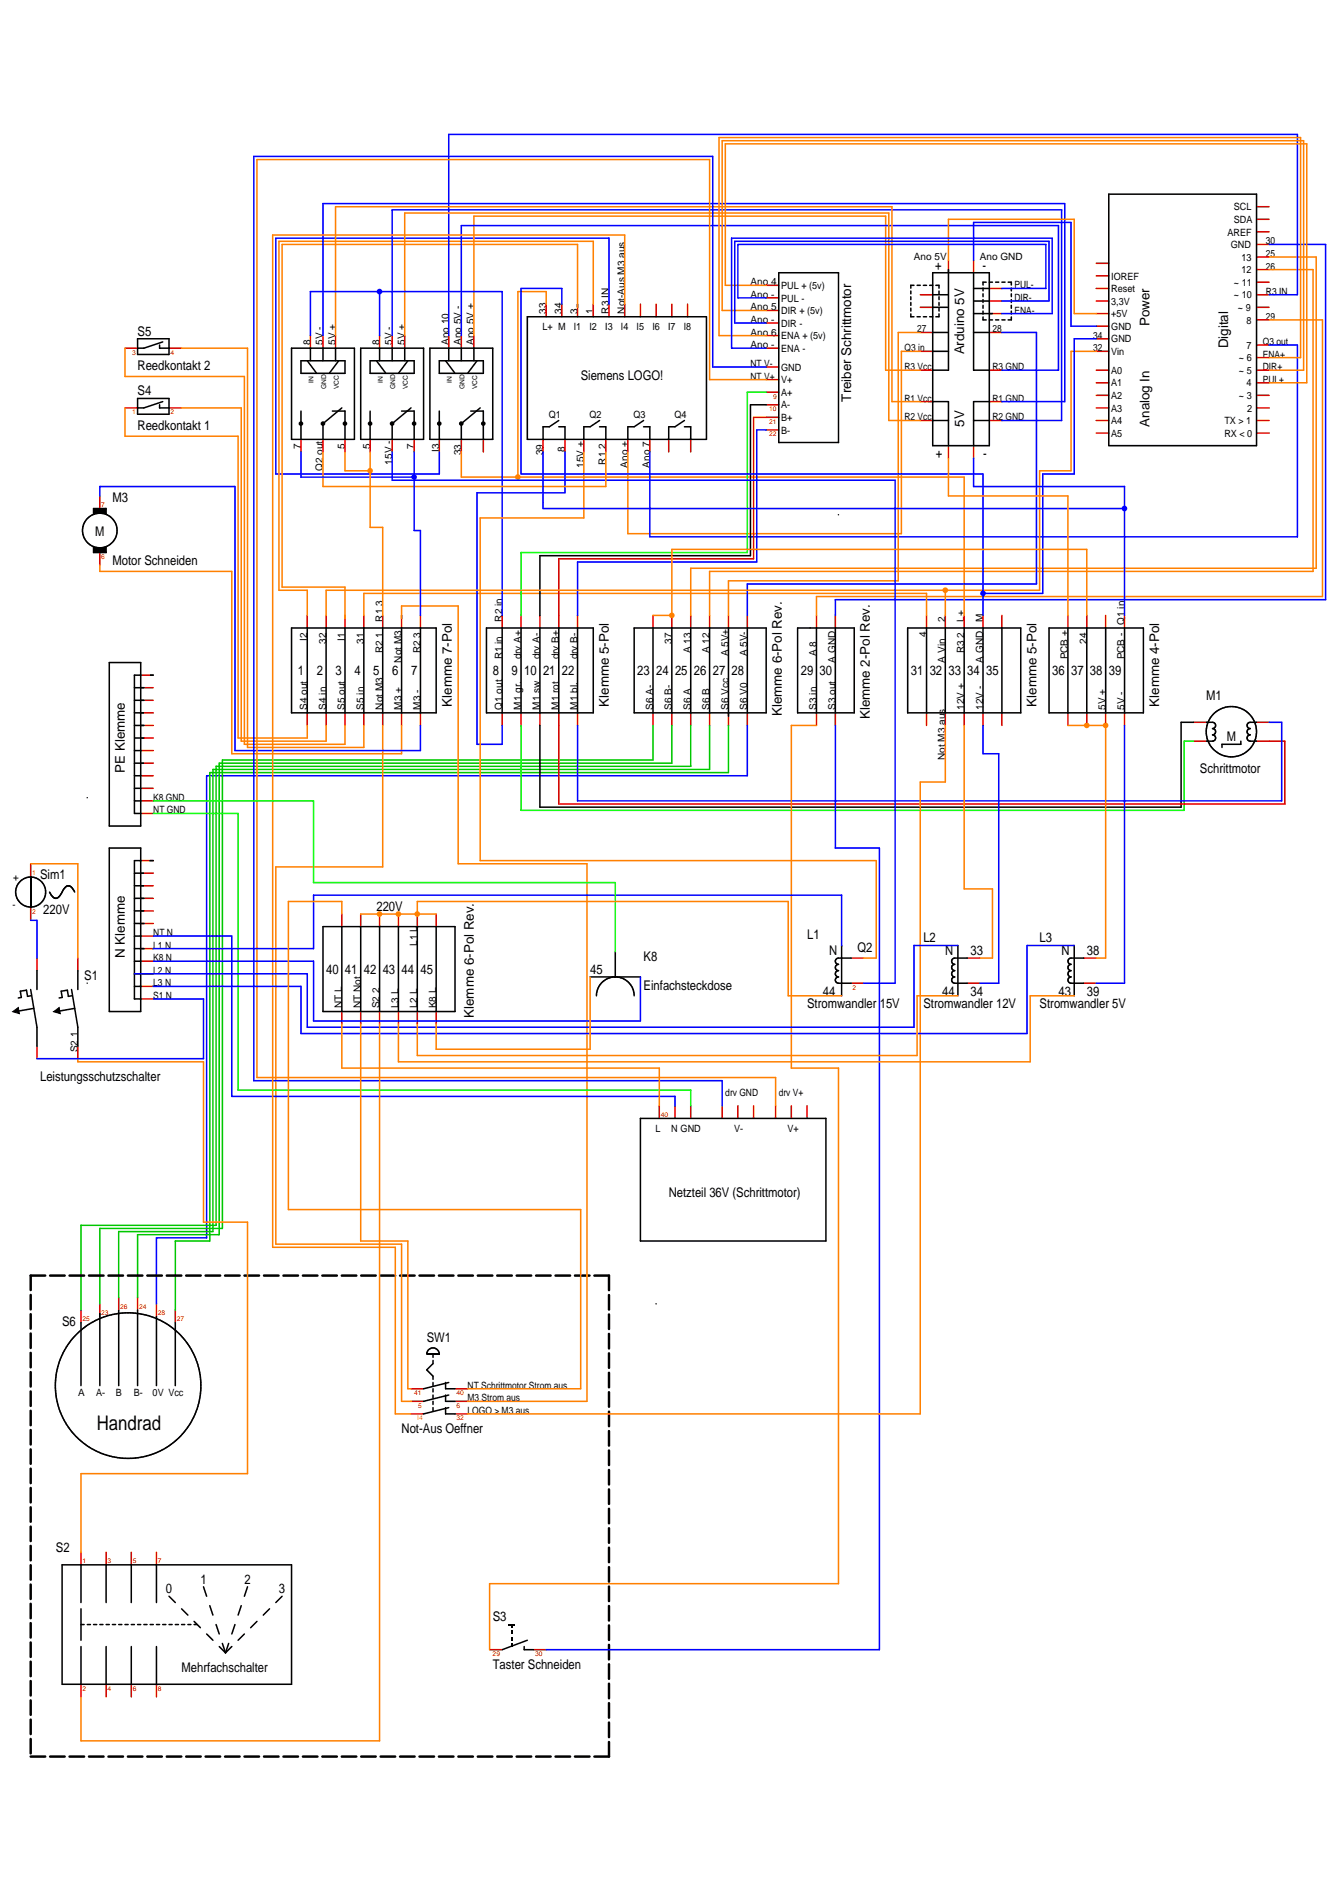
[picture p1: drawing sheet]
<svg xmlns="http://www.w3.org/2000/svg" width="297mm" height="420mm" viewBox="0 0 297 420" stroke-linecap="round" stroke-linejoin="round" font-family="sans-serif">
<path d="M2.8 224.8l1.3-.9 .2 1.3zM11.9 224.8l1.2-.9 .3 1.3z" fill="#000" stroke="#000" stroke-width=".22"/>
<g fill="none" stroke="#c70000" stroke-width=".34">
<path d="M210.7 57.8v2.8M216.3 57.8v2.8M243.5 58.5h2.8M279.2 59.9h2.8M279.2 57.1h2.8M279.2 54.3h2.8M279.2 51.5h2.8M279.2 48.7h2.8M279.2 45.9h2.8M27.8 77.4h2.8M37.5 77.4h2.8M69 74.6v2.8"/>
<path d="M71.8 74.6v2.8M74.5 74.6v2.8M84.3 74.6v2.8M87.1 74.6v2.8M89.9 74.6v2.8M99.7 74.6v2.8M102.5 74.6v2.8M105.3 74.6v2.8M121.3 67.6v2.8M124.8 67.6v2.8M128.3 67.6v2.8M131.8 67.6v2.8"/>
<path d="M135.3 67.6v2.8M138.8 67.6v2.8M142.3 67.6v2.8M145.8 67.6v2.8M149.3 67.6v2.8M152.8 67.6v2.8M170.2 77.4h2.8M170.2 74.6h2.8M170.2 71.8h2.8M170.2 69h2.8M170.2 66.2h2.8M170.2 63.4h2.8"/>
<path d="M204.4 78.1h2.8M204.4 73.9h2.8M204.4 68.3h2.8M204.4 65.5h2.8M219.8 73.9h2.8M219.8 69.7h2.8M219.8 66.9h2.8M219.8 64.1h2.8M243.5 78.1h2.8M243.5 69.7h2.8M243.5 66.9h2.8M243.5 64.1h2.8"/>
<path d="M243.5 75.3h2.8M243.5 72.5h2.8M243.5 61.3h2.8M279.2 68.3h2.8M279.2 65.5h2.8M279.2 79.5h2.8M279.2 76.7h2.8M279.2 71.1h2.8M279.2 62.7h2.8M27.8 90.6h2.8M37.5 90.6h2.8M66.9 97.6v2.8"/>
<path d="M71.8 97.6v2.8M76.6 97.6v2.8M82.2 97.6v2.8M87.1 97.6v2.8M92 97.6v2.8M97.6 97.6v2.8M102.5 97.6v2.8M107.4 97.6v2.8M120.6 97.6v2.8M125.5 97.6v2.8M129.7 97.6v2.8M134.6 97.6v2.8"/>
<path d="M139.5 97.6v2.8M144.4 97.6v2.8M148.6 97.6v2.8M153.5 97.6v2.8M170.2 95.5h2.8M170.2 92.7h2.8M170.2 89.9h2.8M170.2 87.1h2.8M170.2 84.3h2.8M170.2 81.6h2.8M204.4 93.4h2.8M204.4 89.2h2.8"/>
<path d="M204.4 82.3h2.8M210.7 99v2.8M216.3 99v2.8M219.8 93.4h2.8M219.8 89.2h2.8M219.8 82.3h2.8M243.5 90.6h2.8M243.5 93.4h2.8M243.5 82.3h2.8M243.5 87.8h2.8M243.5 85h2.8M243.5 96.2h2.8"/>
<path d="M279.2 90.6h2.8M279.2 93.4h2.8M279.2 82.3h2.8M279.2 87.8h2.8M279.2 85h2.8M279.2 96.2h2.8M22.2 110.2v2.8M22.2 122.8v2.8M68.3 136.7v2.8M72.5 136.7v2.8M76.6 136.7v2.8M80.8 136.7v2.8"/>
<path d="M85 136.7v2.8M89.2 136.7v2.8M93.4 136.7v2.8M111.6 136.7v2.8M115.8 136.7v2.8M120 136.7v2.8M124.1 136.7v2.8M128.3 136.7v2.8M145.1 136.7v2.8M149.3 136.7v2.8M153.5 136.7v2.8M157.6 136.7v2.8"/>
<path d="M161.8 136.7v2.8M166 136.7v2.8M181.4 136.7v2.8M185.6 136.7v2.8M205.8 136.7v2.8M210 136.7v2.8M214.2 136.7v2.8M218.4 136.7v2.8M222.6 136.7v2.8M237.3 136.7v2.8M241.4 136.7v2.8M245.6 136.7v2.8"/>
<path d="M249.8 136.7v2.8M31.3 150h2.8M31.3 152.8h2.8M31.3 155.6h2.8M31.3 158.4h2.8M68.3 158.4v2.8M72.5 158.4v2.8M76.6 158.4v2.8M80.8 158.4v2.8M85 158.4v2.8M89.2 158.4v2.8M93.4 158.4v2.8"/>
<path d="M111.6 158.4v2.8M115.8 158.4v2.8M120 158.4v2.8M124.1 158.4v2.8M128.3 158.4v2.8M145.1 158.4v2.8M149.3 158.4v2.8M153.5 158.4v2.8M157.6 158.4v2.8M161.8 158.4v2.8M166 158.4v2.8M181.4 158.4v2.8"/>
<path d="M185.6 158.4v2.8M205.8 158.4v2.8M210 158.4v2.8M214.2 158.4v2.8M218.4 158.4v2.8M222.6 158.4v2.8M237.3 158.4v2.8M241.4 158.4v2.8M245.6 158.4v2.8M249.8 158.4v2.8M31.3 161.2h2.8M31.3 164h2.8"/>
<path d="M31.3 166.8h2.8M31.3 169.6h2.8M31.3 172.4h2.8M31.3 175.2h2.8M31.3 177.9h2.8M265.2 164.7h2.8M265.2 160.5h2.8M279.2 164.7h2.8M279.2 160.5h2.8M6.8 191.9v2.8M31.3 191.2h2.8M31.3 194h2.8"/>
<path d="M31.3 196.8h2.8M31.3 199.6h2.8M31.3 180.7h2.8M6.8 201.7v2.8M8.2 212.9v2.8M17.3 212.9v2.8M31.3 202.4h2.8M31.3 205.2h2.8M31.3 208h2.8M31.3 210.8h2.8M31.3 213.6h2.8M31.3 216.4h2.8"/>
<path d="M31.3 219.2h2.8M75.9 203.1v2.8M80.1 203.1v2.8M84.3 203.1v2.8M88.5 203.1v2.8M92.7 203.1v2.8M96.9 203.1v2.8M189.1 218.5h2.8M189.1 212.9h2.8M214.9 218.5h2.8M214.9 212.9h2.8M240.7 218.5h2.8"/>
<path d="M240.7 212.9h2.8M8.2 232.4v2.8M17.3 232.4v2.8M31.3 222h2.8M75.9 224.7v2.8M80.1 224.7v2.8M84.3 224.7v2.8M88.5 224.7v2.8M92.7 224.7v2.8M96.9 224.7v2.8M146.5 245.7v2.8M150 245.7v2.8"/>
<path d="M153.5 245.7v2.8M160.4 245.7v2.8M163.9 245.7v2.8M167.4 245.7v2.8M172.3 245.7v2.8M175.8 245.7v2.8M179.3 245.7v2.8M18 291.1v2.8M22.2 289.7v2.8M26.4 288.3v2.8M30.6 288.3v2.8M34.8 289.7v2.8"/>
<path d="M38.9 291.1v2.8M91.3 311.4h2.8M91.3 314.2h2.8M91.3 308.6h2.8M101.1 311.4h2.8M101.1 314.2h2.8M101.1 308.6h2.8M18 344.9v2.8M23.6 344.9v2.8M29.2 344.9v2.8M34.8 344.9v2.8M18 374.2v2.8"/>
<path d="M23.6 374.2v2.8M29.2 374.2v2.8M34.8 374.2v2.8M108.8 366.5h2.8M118.6 366.5h2.7"/>
</g>
<g fill="none" stroke="#000" stroke-width=".34">
<path d="M210.7 59.9v22.4h-3.5M246.3 43.1h32.9v55.9h-32.9zM30.6 75.3h6.9v3.5h-6.9zM35.5 76.7v.7h2M36.2 76l-4.2 1.4h-1.4M64.8 77.4h13.9v20.2h-13.9zM69 77.4v2.8M71.8 77.4v2.8M74.5 77.4v2.8M80.1 77.4h14v20.2h-14zM84.3 77.4v2.8M87.1 77.4v2.8"/>
<path d="M89.9 77.4v2.8M95.5 77.4h14v20.2h-14zM99.7 77.4v2.8M102.5 77.4v2.8M105.3 77.4v2.8M117.2 70.4h39.8v27.2h-39.8zM173 60.6h13.3v37.7h-13.3zM202.4 64.7v.6M202.4 65.9v.7M202.4 67.2v.6M202.4 68.5v.6M202.4 69.7v.7h.7"/>
<path d="M203.1 63.4h-.7v.6M203.8 63.4h.6M203.8 70.4h.6M205.1 63.4h.7M205.1 70.4h.7M206.5 63.4h.7M206.5 70.4h.7M207.2 60.6h12.6v38.4h-12.6zM207.2 73.9h3.5M207.2 78.1h3.5M207.2 68.3h3.5M207.2 65.5h3.5"/>
<path d="M207.9 63.4h.7v.6M208.6 64.7v.6M208.6 65.9v.7M208.6 67.2v.6M208.6 68.5v.6M208.6 69.7v.7h-.7M216.3 60.6v21.7h3.5M216.3 73.9h3.5M216.3 69.7h4.2M216.3 66.9h3.5M216.3 64.1h3.5M218.4 64v.6"/>
<path d="M218.4 65.3v.6M218.4 66.6v.6M218.4 67.8v.7M218.4 69.1v.7M218.4 70.4v.7h.7M219.1 62.7h-.7v.6M219.8 62.7h.7M219.8 71.1h.7M221.2 62.7h.7M221.2 71.1h.7M222.6 62.7h.7M222.6 71.1h.7"/>
<path d="M224 62.7h.7v.6M224.7 64v.6M224.7 65.3v.6M224.7 66.6v.6M224.7 67.8v.7M224.7 69.1v.7M224.7 70.4v.7h-.7M30.6 88.5h6.9v3.5h-6.9zM35.5 89.9v.7h2M36.2 89.2l-4.2 1.4h-1.4M66.9 80.2h9.7v2.8h-9.7zM66.9 91.3v6.3"/>
<path d="M68.3 80.2l2.1 2.8M73.9 91.3h2.7v6.3M75.2 80.2l-2 2.8M75.9 90.6l-4.1 3.5v3.5M82.2 80.2h9.8v2.8h-9.8zM82.2 91.3v6.3M83.6 80.2l2.1 2.8M89.2 91.3h2.8v6.3M90.6 80.2l-2.1 2.8M91.3 90.6l-4.2 3.5v3.5M97.6 80.2h9.8v2.8h-9.8zM97.6 91.3v6.3"/>
<path d="M99 80.2l2.1 2.8M104.6 91.3h2.8v6.3M106 80.2l-2.1 2.8M106.7 90.6l-4.2 3.5v3.5M124.1 93.4l-2.1 1.4h-1.4v2.8M124.1 94.8h1.4v2.8M133.2 93.4l-2.1 1.4h-1.4v2.8M133.2 94.8h1.4v2.8M143 93.4l-2.1 1.4h-1.4v2.8M143 94.8h1.4v2.8M152.1 94.8h1.4v2.8M152.1 93.4l-2.1 1.4h-1.4v2.8"/>
<path d="M207.2 89.2h3.5v9.8M207.2 93.4h3.5M216.3 93.4h3.5M219.8 89.2h-3.5v9.8M20.8 114.2v-1.2h2.8v1.2M20.8 121.5v1.3h2.8v-1.3M64.8 139.5h32.1v18.9h-32.1zM68.3 139.5v18.9M72.5 139.5v18.9M76.6 139.5v18.9M80.8 139.5v18.9M85 139.5v18.9"/>
<path d="M89.2 139.5v18.9M93.4 139.5v18.9M108.1 139.5h23.7v18.9h-23.7zM111.6 139.5v18.9M115.8 139.5v18.9M120 139.5v18.9M124.1 139.5v18.9M128.3 139.5v18.9M140.9 139.5h29.3v18.9h-29.3zM145.1 139.5v18.9M149.3 139.5v18.9M153.5 139.5v18.9"/>
<path d="M157.6 139.5v18.9M161.8 139.5v19.6M166 139.5v18.9M177.2 139.5h12.6v18.9h-12.6zM181.4 139.5v18.9M185.6 139.5v18.9M201.7 139.5h25.1v18.9h-25.1zM205.8 139.5v18.9M210 139.5v18.9M214.2 139.5v18.9M218.4 139.5v18.9M222.6 139.5v18.9"/>
<path d="M233.1 139.5h20.9v18.9h-20.9zM237.3 139.5v18.9M241.4 139.5v18.9M245.6 139.5v18.9M249.8 139.5v18.9M24.3 147.2h7v36.3h-7zM29.9 158.4h2.1M29.9 155.6h2.1M29.9 152.8h2.1M31.3 150h-1.4v30.7h1.4M33.4 150h.7M29.9 177.9h1.4"/>
<path d="M29.9 175.2h1.4M29.9 172.4h1.4M29.9 169.6h2.1M29.9 166.8h1.4M29.9 164h2.1M29.9 161.2h2.1M268 160.5h1.4a.7 .7 0 0 1 .7 .7 .7 .7 0 0 1-.7 .7 .7 .7 0 0 1 .7 .7 .7 .7 0 0 1-.7 .7 .7 .7 0 0 1 .7 .7 .7 .7 0 0 1-.7 .7h-1.4M275.7 164.7v.7h-4.2v.7M279.2 160.5h-1.4a.7 .7 0 0 0-.7 .7 .7 .7 0 0 0 .7 .7 .7 .7 0 0 0-.7 .7 .7 .7 0 0 0 .7 .7 .7 .7 0 0 0-.7 .7 .7 .7 0 0 0 .7 .7h1.4M6.8 194.7v7M11 198.2l.3 .6a1.12 1.12 0 0 0 1.2 .8 1.12 1.12 0 0 0 1-.9l1.1-1.6a.85 .85 0 0 1 1.3 0l.7 1.1M24.3 188.4h7v36.3h-7z"/>
<path d="M29.9 199.6h2.1M29.9 196.8h2.1M29.9 194h2.1M31.3 191.2h-1.4v30.8h1.4M33.4 191.2h.7M6.8 219.9l1.4 8.3v4.2M8.2 215.7v4.2M15.9 219.9l1.4 8.3v4.2M17.3 215.7v4.2M29.9 219.2h1.4M29.9 216.4h1.4M29.9 213.6h1.4"/>
<path d="M29.9 210.8h2.1M29.9 208h1.4M29.9 205.2h2.1M29.9 202.4h2.1M71.8 205.9h29.3v18.8h-29.3zM75.9 205.9v18.8M80.1 205.9v18.8M84.3 205.9v18.8M88.5 205.9v18.8M92.7 205.9v18.8M96.9 205.9v18.8M131.1 217.1h11.2"/>
<path d="M136.5 217.1a4.2 4.2 0 0 0-4 4.2M136.7 211.5v5.6M136.9 217.1a4.2 4.2 0 0 1 4 4.2M187 210.1v11.2M189.1 212.9h-2.8a.7 .7 0 0 0-.7 .7 .7 .7 0 0 0 .7 .7 .7 .7 0 0 0-.7 .7 .7 .7 0 0 0 .7 .7 .7 .7 0 0 0-.7 .7 .7 .7 0 0 0 .7 .7 .7 .7 0 0 0-.7 .7 .7 .7 0 0 0 .7 .7h2.8M212.8 210.1v11.2M214.9 212.9h-2.8a.7 .7 0 0 0-.7 .7 .7 .7 0 0 0 .7 .7 .7 .7 0 0 0-.7 .7 .7 .7 0 0 0 .7 .7 .7 .7 0 0 0-.7 .7 .7 .7 0 0 0 .7 .7 .7 .7 0 0 0-.7 .7 .7 .7 0 0 0 .7 .7h2.8M238.7 210.1v11.2M240.7 212.9h-2.7a.7 .7 0 0 0-.7 .7 .7 .7 0 0 0 .7 .7 .7 .7 0 0 0-.7 .7 .7 .7 0 0 0 .7 .7 .7 .7 0 0 0-.7 .7 .7 .7 0 0 0 .7 .7 .7 .7 0 0 0-.7 .7 .7 .7 0 0 0 .7 .7h2.7M6.8 221.3l-.7 .1-.2-1.4-1.4 .2 .2 1.4-.6 .1M7.5 224l-4.1 .8M15.9 221.3l-.7 .1-.2-1.4-1.4 .2 .2 1.4-.7 .1"/>
<path d="M16.6 224l-4.1 .8M142.3 248.5h41.2v27.2h-41.2zM18 293.9v14M22.2 291.8v16.1M26.4 291.1v16.8M30.6 291.1v16.8M34.8 292.5v15.4M38.9 293.9v14M95.2 299.9a1.4 1.4 0 0 1 1.5-.3 1.4 1.4 0 0 1 .9 1.3h-2.8zM96.2 300.9v.7M96.2 302.3v.7l-1.4 1.4 1.4 1.4v.7M96.2 307.2v.7"/>
<path d="M96.2 308.6v.7M96.2 310v.7M96.2 311.4v.7M96.2 312.8v.7M99 307.2v1.4h2.1M99 310v1.4h2.1M99 312.8v1.4h2.1M99.7 310l-5.6 1.4M99.7 312.8l-5.6 1.4M99.7 307.2l-5.6 1.4M13.8 347.7h51v26.5h-51zM18 347.7v8.4"/>
<path d="M18 357.5v6.9M23.6 347.7v8.4M29.2 347.7v8.4M34.8 347.7v8.4M37.5 354.7l1.4 1.4M40.3 357.5l1.4 1.4M45.2 352.6l.7 2.1M46.6 356.8l.7 2.1M53.6 356.8l-.7 2.1M55 352.6l-.7 2.1M59.9 357.5l-1.4 1.4M62.7 354.7l-1.4 1.4"/>
<path d="M18 365.8v8.4M18 361h.7M19.4 361h.7M20.8 361h.7M22.2 361h.7M23.6 365.8v8.4M23.6 361h.7M25 361h.7M26.4 361h.7M27.8 361h.7M29.2 365.8v8.4M29.2 361h.7"/>
<path d="M30.6 361h.7M32 361h.7M33.4 361h.7M34.8 365.8v8.4M34.8 361h.7M36.2 361h.7M37.5 361h.7M38.9 361h.7M40.3 361h.7M41.7 361h.7M43.1 361h.7M43.1 360.3l1.4 1.4"/>
<path d="M45.9 363.1l1.4 1.3M48 361l.7 2.1M48.7 365.8l1.4 1.4M49.4 365.1l.7 2.1M50.8 365.1l-.7 2.1M51.5 365.8l-1.4 1.4M52.2 361l-.7 2.1M54.3 363.1l-1.4 1.3M57.1 360.3l-1.4 1.4M116.5 365.8v.7h2.1M117.2 364.4l-5.6 2.1"/>
<circle cx="22.2" cy="117.9" r="3.8"/>
<circle cx="273.6" cy="162.6" r="5.6"/>
<circle cx="6.8" cy="198.2" r="3.3"/>
<circle cx="28.5" cy="307.9" r="16.2"/>
</g>
<g fill="#000">
<path d="M20.8 113h2.8v1.2h-2.8zM20.8 121.5h2.8v1.3h-2.8zM113 360.8h1.4v.3h-1.4zM113.5 361h.3v.7h-.3zM113.5 362.4h.3v.7h-.3zM113.5 363.7h.3v.7h-.3zM113.5 365.1h.3v.7h-.3z"/>
<circle cx="66.9" cy="94.1" r=".52"/>
<circle cx="71.7" cy="94.1" r=".52"/>
<circle cx="76.6" cy="94.1" r=".52"/>
<circle cx="82.2" cy="94.1" r=".52"/>
<circle cx="87.1" cy="94.1" r=".52"/>
<circle cx="92" cy="94.1" r=".52"/>
<circle cx="97.6" cy="94.1" r=".52"/>
<circle cx="102.5" cy="94.1" r=".52"/>
<circle cx="107.4" cy="94.1" r=".52"/>
<circle cx="120.6" cy="111.6" r=".16"/>
<circle cx="186.3" cy="114.4" r=".16"/>
<circle cx="180" cy="139.5" r=".16"/>
<circle cx="19.4" cy="177.2" r=".16"/>
<circle cx="19.4" cy="218.5" r=".16"/>
<circle cx="145.8" cy="289.7" r=".16"/>
<circle cx="9.6" cy="390.3" r=".16"/>
</g>
<path d="M282 57.1h10.4v69.2h-138.9v10.4M282 59.9h9.7v67.1h-134.1v9.7M27.8 77.4v6.3h26.5v81.7h22.3v-4.2M40.3 77.4h14.7v88.7h25.8v-4.9M115.1 64.8h6.2v2.8M282 71.1h11.8v61.4h-112.4v4.2M27.8 90.6v6.3h25.1v67.1h15.4v-2.8M40.3 90.6h13.3v74.1h18.9v-3.5" fill="none" stroke="#ff8000" stroke-width=".34"/>
<path d="M282 54.3h12.5v78.9h-108.9v3.5" fill="none" stroke="#00f" stroke-width=".34"/>
<circle cx="115" cy="106" r=".63" fill="#ff8000"/>
<path d="M74.5 74.6v-28.7h123.7v43.3h6.2M89.9 74.6v-27.3h107.6v46.1h6.9M105.3 74.6v-26.6h91.5v34.3h7.6M115.1 64.8v41.2M128.3 68.3v-14h-65.6v76.2h13.9v6.9M131.8 67.6v-14h-69.8v77.5h6.3v5.6M102.5 100.4v5.6h111.7v30.7M80.8 136.7v-4.9h125v4.9" fill="none" stroke="#ff8000" stroke-width=".34"/>
<path d="M71.8 74.6v-29.4h164.8v44h-14M84.3 64.8h27.3M87.1 74.6v-28h148.8v46.8h-13.3M102.5 74.6v-24.5h132.7v32.2h-12.6M135.3 67.6v-14.7h-74v52.4h36.3v-4.9M282 65.5h6.2v-35.6h-188.5v44.7M166 161.2v11.2h-120.1v102.6h-11.1v14.7" fill="none" stroke="#00f" stroke-width=".34"/>
<path d="M128.3 67.6v.7M76.6 136.7v.7M145.1 161.2v7.7h-95.7v104h-27.2v16.8M149.3 161.2v8.4h-100.6v104.7h-18.1v14M153.5 161.2v9.1h-105.5v101.9h-30v18.9M157.6 161.2v9.8h-110.3v102.6h-20.9v14.7M161.8 161.2v10.5h-115.2v104h-7.7v15.4" fill="none" stroke="#00c700" stroke-width=".34"/>
<g fill="none" stroke="#000" stroke-width=".55">
<path d="M6.8 287.7v3.2M6.8 292v3.2M6.8 296.3v3.2M10.1 283.4h-3.3v3.2M11.1 283.4h3.3M15.5 283.4h3.2M19.8 283.4h3.2M24.1 283.4h3.2M28.4 283.4h3.2M32.7 283.4h3.3M37 283.4h3.3M41.4 283.4h3.2"/>
<path d="M45.7 283.4h3.2M50 283.4h3.2M54.3 283.4h3.3M58.7 283.4h3.2M63 283.4h3.2M67.3 283.4h3.2M71.6 283.4h3.2M75.9 283.4h3.3M80.2 283.4h3.3M84.6 283.4h3.2M88.9 283.4h3.2M93.2 283.4h3.2"/>
<path d="M97.5 283.4h3.3M101.8 283.4h3.3M106.2 283.4h3.2M110.5 283.4h3.2M114.8 283.4h3.2M119.1 283.4h3.2M123.4 283.4h3.3M127.7 283.4h3.3M132.1 283.4h3.2v3.3M135.3 287.7v3.3M135.3 292.1v3.2M135.3 296.4v3.2"/>
<path d="M6.8 300.6v3.2M6.8 304.9v3.2M6.8 309.2v3.2M6.8 313.5v3.2M6.8 317.7v3.3M135.3 300.7v3.2M135.3 305v3.3M135.3 309.3v3.3M135.3 313.6v3.3M135.3 318v3.2M6.8 322v3.2M6.8 326.3v3.2"/>
<path d="M6.8 330.6v3.2M6.8 334.9v3.2M6.8 339.2v3.2M135.3 322.3v3.2M135.3 326.6v3.2M135.3 330.9v3.3M135.3 335.2v3.3M135.3 339.6v3.2M6.8 343.5v3.2M6.8 347.8v3.2M6.8 352.1v3.2M6.8 356.3v3.3"/>
<path d="M135.3 343.9v3.2M135.3 348.2v3.2M135.3 352.5v3.2M135.3 356.8v3.3M6.8 360.6v3.3M6.8 364.9v3.3M6.8 369.2v3.2M6.8 373.5v3.2M6.8 377.8v3.2M135.3 361.1v3.3M135.3 365.5v3.2M135.3 369.8v3.2"/>
<path d="M135.3 374.1v3.2M135.3 378.4v3.3M6.8 382.1v3.2M6.8 386.4v3.2M6.8 390.3h3.3M11.1 390.3h3.3M15.5 390.3h3.2M19.8 390.3h3.2M24.1 390.3h3.2M28.4 390.3h3.2M32.7 390.3h3.3M37 390.3h3.3"/>
<path d="M41.4 390.3h3.2M45.7 390.3h3.2M50 390.3h3.2M54.3 390.3h3.3M58.7 390.3h3.2M63 390.3h3.2M67.3 390.3h3.2M71.6 390.3h3.2M75.9 390.3h3.3M80.2 390.3h3.3M84.6 390.3h3.2M88.9 390.3h3.2"/>
<path d="M93.2 390.3h3.2M97.5 390.3h3.3M101.8 390.3h3.3M106.2 390.3h3.2M110.5 390.3h3.2M114.8 390.3h3.2M119.1 390.3h3.2M123.4 390.3h3.3M127.7 390.3h3.3M135.3 387.1v3.2h-3.2M135.3 382.7v3.3"/>
</g>
<circle cx="84.3" cy="64.8" r=".62" fill="#00f"/>
<path d="M69 74.6v-9.8h15.3v9.8M111.6 64.8v71.9M222.6 73.9h7.7v55.9h-64.3v6.9M243.5 75.3h-4.8v25.8M282 76.7h6.2v42.6h-143.8v-18.9M170.2 95.5h-2.1v29.4h-39.8v11.8M125.5 100.4v9.1h-19.5v55.9h5.6v-4.2M282 160.5h2.8v17.4h-156.5v-16.7" fill="none" stroke="#00f" stroke-width=".34"/>
<path d="M170.2 74.6h-10.5v-44h129.2v48.9h-6.9M170.2 69h-9.8v-37.7h129.2v51h-7.6M170.2 63.4h-9.1v-31.4h129.2v53h-8.3M204.4 78.1h-4.1v40.5h-60.8v-18.2M204.4 73.9h-4.8v55.2h-37.8v7.6M243.5 78.1h-5.5v26.5M129.7 100.4v14.7h-23v76.1h88v21.7h-2.8" fill="none" stroke="#ff8000" stroke-width=".34"/>
<path d="M170.2 87.1h-4.2v35.7h-50.2v13.9M115.8 161.2v18.8h147.3v-15.3h2.1" fill="none" stroke="#0f0" stroke-width=".34"/>
<path d="M170.2 89.9h-3.5v33.6h-46.7v13.2M265.2 160.5h-2.8v18.8h-142.4v-18.1" fill="none" stroke="#000" stroke-width=".34"/>
<path d="M170.2 92.7h-2.8v31.5h-43.3v12.5M124.1 161.2v17.4h161.4v-13.9h-3.5" fill="none" stroke="#f00" stroke-width=".34"/>
<circle cx="210" cy="131.1" r=".63" fill="#ff8000"/>
<path d="M238 104.6h-7v26.5h-158.5v5.6M210 131.1v5.6" fill="none" stroke="#ff8000" stroke-width=".34"/>
<path d="M124.8 67.6v-3.5h-9v41.2M218.4 105.3v26.5" fill="none" stroke="#00f" stroke-width=".34"/>
<circle cx="218.4" cy="131.8" r=".63" fill="#00f"/>
<path d="M216.3 57.8v-8.4h21.7v23.1h5.5M222.6 69.7h11.2v-16.8h-71.3v24.5h7.7M222.6 66.9h10.5v-13.3h-69.9v18.2h7M222.6 64.1h9.8v-9.8h-68.5v11.9h6.3M66.9 100.4v5.6M87.1 100.4v6.3h111.8v111.8h-7M92 106v11.9h1.4v18.8M115.8 105.3h102.6M238.7 101.1v4.2h-7v26.5h-13.3v4.9" fill="none" stroke="#00f" stroke-width=".34"/>
<path d="M210.7 57.8v-9.1h28v21h4.8M71.8 100.4v7.7h62.8v-7.7M89.2 137.4v-2.8h12.6v57.3h28.6v119.5h-26.5M85 161.2v31.4h-23.7v83.8h27.9v35h2.1" fill="none" stroke="#ff8000" stroke-width=".34"/>
<path d="M89.2 136.7v.7" fill="none" stroke="#00c700" stroke-width=".34"/>
<circle cx="92" cy="106" r=".62" fill="#00f"/>
<path d="M92 100.4v5.6h-25.1" fill="none" stroke="#00f" stroke-width=".34"/>
<path d="M76.6 100.4v4.2M82.2 100.4v4.2" fill="none" stroke="#ff8000" stroke-width=".34"/>
<circle cx="82.2" cy="104.6" r=".62" fill="#ff8000"/>
<path d="M170.2 84.3h-12.6v-48.8h-100.5v203.9h115.2v6.3M76.6 104.6h5.6v12.6h2.8v19.5M22.2 125.6v1.4h29.3v40.5h37.7v-6.3" fill="none" stroke="#ff8000" stroke-width=".34"/>
<path d="M170.2 81.6h-11.9v-46.8h-101.9v205.3h104v5.6M22.2 110.2v-2.1h30v58.7h41.2v-5.6M120.6 100.4v12.6M34.1 208h17.4v35.6h98.5v2.1" fill="none" stroke="#00f" stroke-width=".34"/>
<path d="M34.1 180.7h18.8v61.5h100.6v3.5" fill="none" stroke="#0f0" stroke-width=".34"/>
<circle cx="249.8" cy="113" r=".62" fill="#00f"/>
<path d="M120.6 113h129.2M216.3 101.8v6.3h33.5v28.6" fill="none" stroke="#00f" stroke-width=".34"/>
<path d="M210.7 101.8v8.4h26.6v26.5" fill="none" stroke="#ff8000" stroke-width=".34"/>
<circle cx="149.3" cy="136.7" r=".62" fill="#ff8000"/>
<path d="M138.8 67.6v-15.4h-78.2v224.9h27.2v37.1h3.5M145.1 136.7h4.2v-14.6h92.1v14.6M181.4 161.2h-5.6v76.1h10.5v114.6h-77.5v14.6M210 161.2v12.6h-5.6v140.4h-100.5M214.2 161.2v36.3h6.3v15.4h-2.8" fill="none" stroke="#ff8000" stroke-width=".34"/>
<path d="M185.6 161.2v27.2h9.8v178.1h-74.1M218.4 161.2v6.3h3.5v51h-4.2" fill="none" stroke="#00f" stroke-width=".34"/>
<circle cx="241.4" cy="161.2" r=".62" fill="#ff8000"/>
<path d="M237.3 161.2h4.1" fill="none" stroke="#ff8000" stroke-width=".34"/>
<circle cx="245.6" cy="161.2" r=".62" fill="#ff8000"/>
<path d="M241.4 161.2h4.2v51.7h-2.1M92.7 203.1v-2.8h82.4v21h11.9M131.1 217.1v16h-34.2v-5.6M212.8 221.3h-9v13.2h-111.1v-7M238.7 221.3h-9.8v14.6h-140.4v-8.4" fill="none" stroke="#ff8000" stroke-width=".34"/>
<path d="M249.8 161.2v57.3h-6.3M34.1 213.6h35.6v13.2h72.6v-9.7M187 210.1v-11.2h-117.3v11.9h-35.6M212.8 210.1h-9.7v18.1h-134.8v-11.8h-38.4M238.7 210.1h-10.5v19.5h-161.3v-10.4h-32.8" fill="none" stroke="#00f" stroke-width=".34"/>
<path d="M29.9 216.4h4.2" fill="none" stroke="#00c700" stroke-width=".34"/>
<path d="M34.1 177.9h35.6v18.2h67v15.4" fill="none" stroke="#0f0" stroke-width=".34"/>
<circle cx="92.7" cy="203.1" r=".62" fill="#ff8000"/>
<path d="M92.7 203.1h4.2" fill="none" stroke="#ff8000" stroke-width=".34"/>
<circle cx="88.5" cy="203.1" r=".62" fill="#ff8000"/>
<path d="M88.5 203.1h4.2" fill="none" stroke="#ff8000" stroke-width=".34"/>
<circle cx="84.3" cy="203.1" r=".62" fill="#ff8000"/>
<path d="M6.8 191.9h10.5v21M75.9 203.1v-2.8h-11.8v68.5h64.9v39.8h-25.1M80.1 203.1h8.4M17.3 235.2v.7h27.9v35.6h9.8v55.9h-37v17.5M75.9 227.5v9.8h70.6v8.4M80.1 227.5v48.2h10.5v32.9h.7M84.3 227.5v159.3h-66.3v-9.8" fill="none" stroke="#ff8000" stroke-width=".34"/>
<path d="M6.8 204.5h1.4v8.4M34.1 222h11.1v13.2h-37" fill="none" stroke="#00f" stroke-width=".34"/>
<text font-size="4.5" x="21.5" y="317.6">Handrad</text>
<g font-size="3">
<text x="207.8" y="60">+</text>
<text x="218.2" y="60">-</text>
<text x="30.6" y="74.6">S5</text>
<text x="255.4" y="72.5" transform="rotate(-90 255.4 72.5)">Power</text>
<text x="272.9" y="77.4" transform="rotate(-90 272.9 77.4)">Digital</text>
<text x="30.6" y="82.3">Reedkontakt 2</text>
<text x="214.2" y="78.8" transform="rotate(-90 214.2 78.8)">Arduino 5V</text>
<text x="30.6" y="87.8">S4</text>
<text x="129" y="84.3">Siemens LOGO!</text>
<text x="189.1" y="89.2" transform="rotate(-90 189.1 89.2)">Treiber Schrittmotor</text>
<text x="30.6" y="95.5">Reedkontakt 1</text>
<text x="214.2" y="94.8" transform="rotate(-90 214.2 94.8)">5V</text>
<text x="255.4" y="94.8" transform="rotate(-90 255.4 94.8)">Analog In</text>
<text x="207.9" y="101.8">+</text>
<text x="218.4" y="101.8">-</text>
<text x="25" y="111.6">M3</text>
<text x="21.1" y="119.1">M</text>
<text x="25" y="125.6">Motor Schneiden</text>
<text x="66.2" y="150">1</text>
<text x="70.4" y="150">2</text>
<text x="74.5" y="150">3</text>
<text x="78.7" y="150">4</text>
<text x="82.9" y="150">5</text>
<text x="87.1" y="150">6</text>
<text x="91.3" y="150">7</text>
<text x="109.5" y="150">8</text>
<text x="113.7" y="150">9</text>
<text x="116.5" y="150">10</text>
<text x="120.6" y="150">21</text>
<text x="124.8" y="150">22</text>
<text x="141.6" y="150">23</text>
<text x="145.8" y="150">24</text>
<text x="150" y="150">25</text>
<text x="154.2" y="150">26</text>
<text x="158.3" y="150">27</text>
<text x="162.5" y="150">28</text>
<text x="177.9" y="150">29</text>
<text x="182.1" y="150">30</text>
<text x="202.4" y="150">31</text>
<text x="206.5" y="150">32</text>
<text x="210.7" y="150">33</text>
<text x="214.9" y="150">34</text>
<text x="219.1" y="150">35</text>
<text x="233.8" y="150">36</text>
<text x="238" y="150">37</text>
<text x="242.1" y="150">38</text>
<text x="246.3" y="150">39</text>
<text x="268" y="155.6">M1</text>
<text x="100.4" y="157" transform="rotate(-90 100.4 157)">Klemme 7-Pol</text>
<text x="135.3" y="157" transform="rotate(-90 135.3 157)">Klemme 5-Pol</text>
<text x="173.7" y="159.1" transform="rotate(-90 173.7 159.1)">Klemme 6-Pol Rev.</text>
<text x="193.3" y="159.8" transform="rotate(-90 193.3 159.8)">Klemme 2-Pol Rev.</text>
<text x="230.3" y="157" transform="rotate(-90 230.3 157)">Klemme 5-Pol</text>
<text x="257.5" y="157" transform="rotate(-90 257.5 157)">Klemme 4-Pol</text>
<text x="272.5" y="164.7">M</text>
<text x="27.8" y="171.7" transform="rotate(-90 27.8 171.7)">PE Klemme</text>
<text x="266.6" y="171.7">Schrittmotor</text>
<text x="8.9" y="195.4">Sim1</text>
<text x="9.6" y="203.1">220V</text>
<text x="83.6" y="202.4">220V</text>
<text x="179.3" y="208.7">L1</text>
<text x="205.1" y="209.4">L2</text>
<text x="231" y="209.4">L3</text>
<text x="27.8" y="212.9" transform="rotate(-90 27.8 212.9)">N Klemme</text>
<text x="143" y="213.6">K8</text>
<text x="184.2" y="212.2">N</text>
<text x="190.5" y="211.5">Q2</text>
<text x="210" y="212.2">N</text>
<text x="215.6" y="212.2">33</text>
<text x="235.9" y="212.2">N</text>
<text x="241.4" y="212.2">38</text>
<text x="18.7" y="217.8">S1</text>
<text x="72.5" y="216.4">40</text>
<text x="76.6" y="216.4">41</text>
<text x="80.8" y="216.4">42</text>
<text x="85" y="216.4">43</text>
<text x="89.2" y="216.4">44</text>
<text x="93.4" y="216.4">45</text>
<text x="131.1" y="216.4">45</text>
<text x="143" y="219.9">Einfachsteckdose</text>
<text x="182.8" y="221.3">44</text>
<text x="209.3" y="221.3">44</text>
<text x="215.6" y="221.3">34</text>
<text x="235.2" y="221.3">43</text>
<text x="241.4" y="221.3">39</text>
<text x="105.3" y="226.1" transform="rotate(-90 105.3 226.1)">Klemme 6-Pol Rev.</text>
<text x="179.3" y="224">Stromwandler 15V</text>
<text x="205.1" y="224">Stromwandler 12V</text>
<text x="231" y="224">Stromwandler 5V</text>
<text x="8.9" y="240.1">Leistungsschutzschalter</text>
<text x="148.6" y="266">Netzteil 36V (Schrittmotor)</text>
<text x="13.8" y="294.6">S6</text>
<text x="94.8" y="298.1">SW1</text>
<text x="89.2" y="318.3">Not-Aus Oeffner</text>
<text x="12.4" y="344.9">S2</text>
<text x="36.9" y="354">0</text>
<text x="44.5" y="351.9">1</text>
<text x="54.3" y="351.9">2</text>
<text x="62" y="354">3</text>
<text x="109.5" y="360.3">S3</text>
<text x="40.3" y="371.4">Mehrfachschalter</text>
<text x="109.5" y="370.7">Taster Schneiden</text>
</g>
<g font-size="2.2">
<text x="274.1" y="46.8">SCL</text>
<text x="272.7" y="52.3">AREF</text>
<text x="274.1" y="49.6">SDA</text>
<text x="203.1" y="57.8">Ano 5V</text>
<text x="217.7" y="57.8">Ano GND</text>
<text x="273.4" y="55.1">GND</text>
<text x="275.8" y="57.9">13</text>
<text x="281.3" y="54.3">30</text>
<text x="281.3" y="59.9">26</text>
<text x="281.3" y="57.1">25</text>
<text x="166.7" y="63.4">Ano 4</text>
<text x="173.6" y="64.2">PUL + (5v)</text>
<text x="225.4" y="64.1">PUL-</text>
<text x="246.9" y="64.9">Reset</text>
<text x="246.9" y="62.1">IOREF</text>
<text x="274.1" y="63.5">~ 11</text>
<text x="275.8" y="60.7">12</text>
<text x="281.3" y="65.5">R3 IN</text>
<text x="121.3" y="69.7" transform="rotate(-90 121.3 69.7)">33</text>
<text x="124.8" y="69.7" transform="rotate(-90 124.8 69.7)">34</text>
<text x="128.3" y="69.7" transform="rotate(-90 128.3 69.7)">3</text>
<text x="131.8" y="69.7" transform="rotate(-90 131.8 69.7)">1</text>
<text x="135.3" y="69.7" transform="rotate(-90 135.3 69.7)">R3 IN</text>
<text x="138.8" y="69.7" transform="rotate(-90 138.8 69.7)">Not-Aus M3 aus</text>
<text x="166.7" y="66.2">Ano -</text>
<text x="166.7" y="69">Ano 5</text>
<text x="166.7" y="71.8">Ano -</text>
<text x="173.6" y="69.8">DIR + (5v)</text>
<text x="173.6" y="67">PUL -</text>
<text x="225.4" y="69.7">ENA-</text>
<text x="225.4" y="66.9">DIR-</text>
<text x="246.9" y="70.5">+5V</text>
<text x="246.9" y="67.7">3,3V</text>
<text x="274.1" y="66.3">~ 10</text>
<text x="275" y="69.1">~ 9</text>
<text x="276.9" y="71.9">8</text>
<text x="281.3" y="71.1">29</text>
<text x="69" y="76.7" transform="rotate(-90 69 76.7)">8</text>
<text x="71.8" y="76.7" transform="rotate(-90 71.8 76.7)">5V -</text>
<text x="74.5" y="76.7" transform="rotate(-90 74.5 76.7)">5V +</text>
<text x="84.3" y="76.7" transform="rotate(-90 84.3 76.7)">8</text>
<text x="87.1" y="76.7" transform="rotate(-90 87.1 76.7)">5V -</text>
<text x="89.9" y="76.7" transform="rotate(-90 89.9 76.7)">5V +</text>
<text x="99.7" y="76.7" transform="rotate(-90 99.7 76.7)">Ano 10</text>
<text x="102.5" y="76.7" transform="rotate(-90 102.5 76.7)">Ano 5V -</text>
<text x="105.3" y="76.7" transform="rotate(-90 105.3 76.7)">Ano 5V +</text>
<text x="120.5" y="73.3">L+ M</text>
<text x="127.5" y="73.3">I1</text>
<text x="131" y="73.3">I2</text>
<text x="134.5" y="73.3">I3</text>
<text x="137.9" y="73.3">I4</text>
<text x="141.4" y="73.3">I5</text>
<text x="144.9" y="73.3">I6</text>
<text x="148.4" y="73.3">I7</text>
<text x="151.9" y="73.3">I8</text>
<text x="166.7" y="74.6">Ano 6</text>
<text x="166.7" y="77.4">Ano -</text>
<text x="173.6" y="75.4">ENA + (5v)</text>
<text x="173.6" y="72.6">DIR -</text>
<text x="203.8" y="73.9">27</text>
<text x="220.5" y="73.9">28</text>
<text x="242.8" y="75.3">34</text>
<text x="246.9" y="76.1">GND</text>
<text x="246.9" y="73.3">GND</text>
<text x="276.9" y="77.5">7</text>
<text x="280.6" y="76.7">Q3 out</text>
<text x="166.7" y="81.6">NT V-</text>
<text x="173.6" y="82.4">GND</text>
<text x="173.6" y="78.2">ENA -</text>
<text x="201" y="82.3">R3 Vcc</text>
<text x="201" y="78.1">Q3 in</text>
<text x="220.5" y="82.3">R3 GND</text>
<text x="242.8" y="78.1">32</text>
<text x="246.9" y="83.1">A0</text>
<text x="246.9" y="78.9">Vin</text>
<text x="275.3" y="83.1">~ 5</text>
<text x="275.3" y="80.3">~ 6</text>
<text x="280.6" y="82.3">DIR+</text>
<text x="280.6" y="79.5">ENA+</text>
<text x="166.7" y="84.3">NT V+</text>
<text x="173.6" y="88">A+</text>
<text x="173.6" y="85.2">V+</text>
<text x="201" y="89.2">R1 Vcc</text>
<text x="220.5" y="89.2">R1 GND</text>
<text x="246.9" y="88.7">A2</text>
<text x="246.9" y="85.9">A1</text>
<text x="275.3" y="88.7">~ 3</text>
<text x="276.9" y="85.9">4</text>
<text x="280.6" y="85">PUL+</text>
<text x="121.9" y="92.9">Q1</text>
<text x="131" y="92.9">Q2</text>
<text x="140.7" y="92.9">Q3</text>
<text x="149.8" y="92.9">Q4</text>
<text x="173.6" y="93.6">B+</text>
<text x="173.6" y="90.8">A-</text>
<text x="201" y="93.4">R2 Vcc</text>
<text x="220.5" y="93.4">R2 GND</text>
<text x="246.9" y="94.3">A4</text>
<text x="246.9" y="91.5">A3</text>
<text x="272" y="94.3">TX &gt; 1</text>
<text x="277.1" y="91.5">2</text>
<text x="66.9" y="99.7" transform="rotate(-90 66.9 99.7)">7</text>
<text x="76.6" y="99.7" transform="rotate(-90 76.6 99.7)">5</text>
<text x="82.2" y="99.7" transform="rotate(-90 82.2 99.7)">5</text>
<text x="92" y="99.7" transform="rotate(-90 92 99.7)">7</text>
<text x="97.6" y="100.4" transform="rotate(-90 97.6 100.4)">I3</text>
<text x="102.5" y="101.1" transform="rotate(-90 102.5 101.1)">33</text>
<text x="120.6" y="101.1" transform="rotate(-90 120.6 101.1)">39</text>
<text x="125.5" y="100.4" transform="rotate(-90 125.5 100.4)">8</text>
<text x="173.6" y="96.4">B-</text>
<text x="246.9" y="97">A5</text>
<text x="272" y="97">RX &lt; 0</text>
<text x="71.8" y="104.6" transform="rotate(-90 71.8 104.6)">Q2 out</text>
<text x="87.1" y="103.2" transform="rotate(-90 87.1 103.2)">15V -</text>
<text x="129.7" y="103.9" transform="rotate(-90 129.7 103.9)">15V +</text>
<text x="134.6" y="103.2" transform="rotate(-90 134.6 103.2)">R1 2</text>
<text x="139.5" y="103.9" transform="rotate(-90 139.5 103.9)">Ano +</text>
<text x="144.4" y="103.9" transform="rotate(-90 144.4 103.9)">Ano 7</text>
<text x="68.3" y="142.3" transform="rotate(-90 68.3 142.3)">I2</text>
<text x="72.5" y="143" transform="rotate(-90 72.5 143)">32</text>
<text x="76.6" y="142.3" transform="rotate(-90 76.6 142.3)">I1</text>
<text x="80.8" y="143" transform="rotate(-90 80.8 143)">31</text>
<text x="85" y="138.1" transform="rotate(-90 85 138.1)">R1 3</text>
<text x="111.6" y="138.1" transform="rotate(-90 111.6 138.1)">R2 in</text>
<text x="149.3" y="143" transform="rotate(-90 149.3 143)">37</text>
<text x="205.8" y="141.6" transform="rotate(-90 205.8 141.6)">4</text>
<text x="210" y="138.1" transform="rotate(-90 210 138.1)">2</text>
<text x="214.2" y="138.1" transform="rotate(-90 214.2 138.1)">L+</text>
<text x="218.4" y="138.1" transform="rotate(-90 218.4 138.1)">M</text>
<text x="241.4" y="143" transform="rotate(-90 241.4 143)">24</text>
<text x="249.8" y="138.8" transform="rotate(-90 249.8 138.8)">Q1 in</text>
<text x="85" y="145.1" transform="rotate(-90 85 145.1)">R2 1</text>
<text x="89.2" y="147.2" transform="rotate(-90 89.2 147.2)">Not M3</text>
<text x="93.4" y="145.1" transform="rotate(-90 93.4 145.1)">R2 3</text>
<text x="111.6" y="146.5" transform="rotate(-90 111.6 146.5)">R1 in</text>
<text x="115.8" y="146.5" transform="rotate(-90 115.8 146.5)">drv A+</text>
<text x="120" y="146.5" transform="rotate(-90 120 146.5)">drv A-</text>
<text x="124.1" y="146.5" transform="rotate(-90 124.1 146.5)">drv B+</text>
<text x="128.3" y="146.5" transform="rotate(-90 128.3 146.5)">drv B-</text>
<text x="153.5" y="145.1" transform="rotate(-90 153.5 145.1)">A 13</text>
<text x="157.6" y="145.1" transform="rotate(-90 157.6 145.1)">A 12</text>
<text x="161.8" y="145.8" transform="rotate(-90 161.8 145.8)">A 5V+</text>
<text x="166" y="145.8" transform="rotate(-90 166 145.8)">A 5V-</text>
<text x="181.4" y="145.8" transform="rotate(-90 181.4 145.8)">A 8</text>
<text x="185.6" y="147.2" transform="rotate(-90 185.6 147.2)">A GND</text>
<text x="210" y="147.2" transform="rotate(-90 210 147.2)">A Vin</text>
<text x="214.2" y="145.1" transform="rotate(-90 214.2 145.1)">R3 2</text>
<text x="218.4" y="147.2" transform="rotate(-90 218.4 147.2)">A GND</text>
<text x="237.3" y="146.5" transform="rotate(-90 237.3 146.5)">PCB +</text>
<text x="249.8" y="146.5" transform="rotate(-90 249.8 146.5)">PCB -</text>
<text x="68.3" y="157.7" transform="rotate(-90 68.3 157.7)">S4 out</text>
<text x="72.5" y="157.7" transform="rotate(-90 72.5 157.7)">S4 in</text>
<text x="76.6" y="157.7" transform="rotate(-90 76.6 157.7)">S5 out</text>
<text x="80.8" y="157.7" transform="rotate(-90 80.8 157.7)">S5 in</text>
<text x="85" y="157.7" transform="rotate(-90 85 157.7)">Not M3</text>
<text x="89.2" y="157.7" transform="rotate(-90 89.2 157.7)">M3 +</text>
<text x="93.4" y="157.7" transform="rotate(-90 93.4 157.7)">M3 -</text>
<text x="111.6" y="157.7" transform="rotate(-90 111.6 157.7)">Q1 out</text>
<text x="115.8" y="157.7" transform="rotate(-90 115.8 157.7)">M1 gr.</text>
<text x="120" y="157.7" transform="rotate(-90 120 157.7)">M1 sw</text>
<text x="124.1" y="157.7" transform="rotate(-90 124.1 157.7)">M1 rot</text>
<text x="128.3" y="157.7" transform="rotate(-90 128.3 157.7)">M1 bl.</text>
<text x="145.1" y="157.7" transform="rotate(-90 145.1 157.7)">S6 A-</text>
<text x="149.3" y="157.7" transform="rotate(-90 149.3 157.7)">S6 B-</text>
<text x="153.5" y="157.7" transform="rotate(-90 153.5 157.7)">S6 A</text>
<text x="157.6" y="157.7" transform="rotate(-90 157.6 157.7)">S6 B</text>
<text x="161.8" y="157.7" transform="rotate(-90 161.8 157.7)">S6 Vcc</text>
<text x="166" y="157.7" transform="rotate(-90 166 157.7)">S6 V0</text>
<text x="181.4" y="157.7" transform="rotate(-90 181.4 157.7)">S3 in</text>
<text x="185.6" y="157.7" transform="rotate(-90 185.6 157.7)">S3 out</text>
<text x="214.2" y="157.7" transform="rotate(-90 214.2 157.7)">12V +</text>
<text x="218.4" y="157.7" transform="rotate(-90 218.4 157.7)">12V -</text>
<text x="245.6" y="157.7" transform="rotate(-90 245.6 157.7)">5V +</text>
<text x="249.8" y="157.7" transform="rotate(-90 249.8 157.7)">5V -</text>
<text x="210" y="168.9" transform="rotate(-90 210 168.9)">Not M3 aus</text>
<text x="34.1" y="177.9">K8 GND</text>
<text x="34.1" y="180.7">NT GND</text>
<text x="4.1" y="195.7" transform="rotate(-90 4.1 195.7)">+</text>
<text x="2.8" y="201.8">-</text>
<text x="34.1" y="208">NT N</text>
<text x="34.1" y="210.8">L1 N</text>
<text x="34.1" y="213.6">K8 N</text>
<text x="92.7" y="210.1" transform="rotate(-90 92.7 210.1)">L1 L</text>
<text x="34.1" y="222">S1 N</text>
<text x="34.1" y="219.2">L3 N</text>
<text x="34.1" y="216.4">L2 N</text>
<text x="75.9" y="224" transform="rotate(-90 75.9 224)">NT L</text>
<text x="80.1" y="224" transform="rotate(-90 80.1 224)">NT Not</text>
<text x="84.3" y="224" transform="rotate(-90 84.3 224)">S2 2</text>
<text x="88.5" y="224" transform="rotate(-90 88.5 224)">L3 L</text>
<text x="92.7" y="224" transform="rotate(-90 92.7 224)">L2 L</text>
<text x="96.9" y="224" transform="rotate(-90 96.9 224)">K8 L</text>
<text x="17.3" y="233.8" transform="rotate(-90 17.3 233.8)">S2 1</text>
<text x="161.1" y="243.6">drv GND</text>
<text x="173" y="243.6">drv V+</text>
<text x="145.6" y="251.4">L</text>
<text x="149.1" y="251.4">N GND</text>
<text x="163.1" y="251.4">V-</text>
<text x="175" y="251.4">V+</text>
<text x="17.4" y="310.1">A</text>
<text x="21.3" y="310.1">A-</text>
<text x="25.7" y="310.1">B</text>
<text x="29.7" y="310.1">B-</text>
<text x="33.9" y="310.1">0V Vcc</text>
<text x="103.9" y="308.6">NT Schrittmotor Strom aus</text>
<text x="103.9" y="311.4">M3 Strom aus</text>
<text x="103.9" y="314.2">LOGO &gt; M3 aus</text>
</g>
<g font-size="1.5" fill="#c70000">
<text x="29.3" y="78.8">3</text>
<text x="37.9" y="78.8">4</text>
<text x="171.8" y="88.6">9</text>
<text x="29.3" y="92.1">1</text>
<text x="37.9" y="92.1">2</text>
<text x="170.9" y="94.1">21</text>
<text x="170.9" y="91.4">10</text>
<text x="170.9" y="96.9">22</text>
<text x="22.5" y="112.6">7</text>
<text x="22.5" y="124.2">6</text>
<text x="7.2" y="194.4">1</text>
<text x="7.2" y="203.1">2</text>
<text x="189.4" y="219.9">2</text>
<text x="146.8" y="248.2">40</text>
<text x="18.3" y="293.6">25</text>
<text x="22.5" y="292.2">23</text>
<text x="26.7" y="290.8">26</text>
<text x="30.9" y="290.8">24</text>
<text x="35.1" y="292.2">28</text>
<text x="39.3" y="293.6">27</text>
<text x="92" y="310">41</text>
<text x="101.4" y="310">40</text>
<text x="92.9" y="312.8">5</text>
<text x="101.4" y="312.8">6</text>
<text x="101.4" y="315.6">32</text>
<text x="18.3" y="347.3">1</text>
<text x="23.9" y="347.3">3</text>
<text x="29.5" y="347.3">5</text>
<text x="35.1" y="347.3">7</text>
<text x="109.5" y="368">29</text>
<text x="118.9" y="368">30</text>
<text x="18.3" y="375.7">2</text>
<text x="23.9" y="375.7">4</text>
<text x="29.5" y="375.7">6</text>
<text x="35.1" y="375.7">8</text>
</g>
<g font-size="1.5">
<text x="69.7" y="85" transform="rotate(-90 69.7 85)">IN</text>
<text x="72.5" y="86.4" transform="rotate(-90 72.5 86.4)">GND</text>
<text x="75.2" y="86.4" transform="rotate(-90 75.2 86.4)">VCC</text>
<text x="85" y="85" transform="rotate(-90 85 85)">IN</text>
<text x="87.8" y="86.4" transform="rotate(-90 87.8 86.4)">GND</text>
<text x="90.6" y="86.4" transform="rotate(-90 90.6 86.4)">VCC</text>
<text x="100.4" y="85" transform="rotate(-90 100.4 85)">IN</text>
<text x="103.2" y="86.4" transform="rotate(-90 103.2 86.4)">GND</text>
<text x="106" y="86.4" transform="rotate(-90 106 86.4)">VCC</text>
</g>
<text font-size="1.5" fill="#e34a52" x="92.7" y="315.6">I4</text>
</svg>
